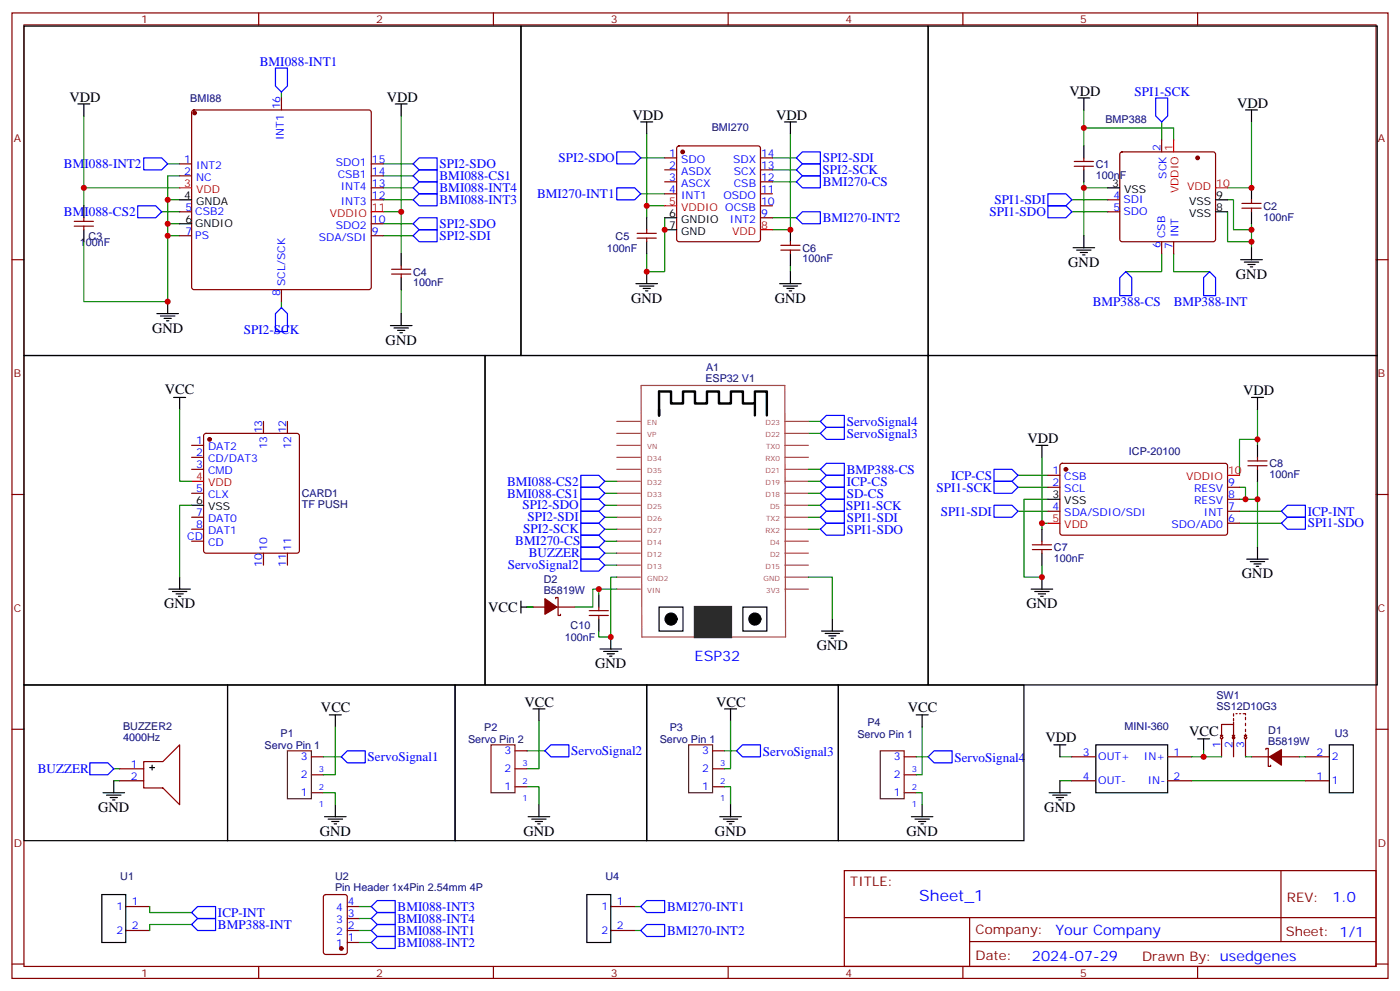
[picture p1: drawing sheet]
<svg xmlns="http://www.w3.org/2000/svg" width="412mm" height="292mm" viewBox="0 0 412 292" stroke-linecap="round" stroke-linejoin="round" font-family="sans-serif">
<g fill="none" stroke="#870000" stroke-width=".35">
<path d="M3.5 3.8h405.4v284.3h-405.4zM7.1 7.3h398.2v277.3h-398.2zM76.2 3.8v3.5M145.3 3.8v3.5M214.5 3.8v3.5M283.6 3.8v3.5M352.8 3.8v3.5M56.7 32.6l.4-.2h51.6l.5 .2 .2 .5v51.5l-.3 .5-.4 .2h-51.6l-.4-.2-.3-.5v-51.5zM82.9 28.9v3.5M52.9 48.3h3.5M52.9 51.8h3.5M109.4 58.8h3.5"/>
<path d="M109.4 48.3h3.5M109.4 51.8h3.5M109.4 55.3h3.5M195.8 46.5h3.5M195.8 50h3.5M195.8 53.6h3.5M195.8 57.1h3.5M199.6 43.2l.4-.2h23.3l.5 .2 .2 .5v26.8l-.2 .5-.5 .2h-23.3l-.5-.2-.2-.5v-26.8zM224 46.5h3.5M224 50h3.5M224 53.6h3.5M224 57.1h3.5"/>
<path d="M316.4 49h5.7M316.4 47.6h5.7M319.3 46.5v1.1M319.3 49v1M326.3 58.8h3.5M330.1 44.9l.5-.2h26.8l.5 .2 .2 .5v25.1l-.3 .5-.4 .2h-26.8l-.5-.2-.3-.5v-25.1zM342.2 41.2v3.5M365.8 59.9h5.7M368.7 58.8v1.1M3.5 76.5h3.6M21.9 66.6h5.6M21.9 65.2h5.6"/>
<path d="M24.7 64.1v1.1M24.7 66.6v1.1M52.9 62.4h3.5M52.9 69.4h3.5M109.4 69.4h3.5M109.4 65.9h3.5M115.4 79.3h5.6M118.2 78.2v1.1M187.7 70.1h5.6M187.7 68.7h5.6M190.5 67.7v1M190.5 70.1v1.1"/>
<path d="M224 64.1h3.5M224 60.6h3.5M230 73.7h5.7M230 72.2h5.7M232.8 71.2v1M232.8 73.7v1M326.3 62.4h3.5M342.2 71.2v3.5M345.7 71.2v3.5M365.8 61.3h5.7M368.7 61.3v1.1M405.3 76.5h3.6"/>
<path d="M82.9 85.3v3.5M115.4 80.7h5.6M118.2 80.7v1.1M56.4 131.2h3.6M56.4 134.7h3.6M56.4 138.2h3.6M60.2 127.8l.5-.2h26.8l.5 .2 .2 .5v33.9l-.2 .5-.5 .2h-26.8l-.5-.2-.2-.5v-33.9zM77.6 124.1v3.5M84.7 124.1v3.5M308.7 140h3.5M312.4 136.7l.5-.2h48.3l.4 .7-.1 20-.6 .4h-48.3l-.4-.7v-19.7zM367.6 137.2h5.6"/>
<path d="M367.6 135.7h5.6M370.4 134.7v1M370.4 137.2v1M3.5 145.6h3.6M56.4 145.3h3.6M56.4 152.3h3.6M56.4 155.9h3.6M56.4 159.4h3.6M306.9 159.4v1M308.7 143.5h3.5M308.7 150.6h3.5M361.6 143.5h3.5"/>
<path d="M361.6 150.6h3.5M361.6 154.1h3.5M361.6 147h3.5M405.3 145.6h3.6M77.6 162.9v3.5M84.7 162.9v3.5M155.2 178.8h5.3M163.7 176.3v-.3h.7v5.3h.7v-.4M164 178.8h5.3M173.6 179.8h5.6M176.4 178.8v1M304.1 161.9h5.6"/>
<path d="M304.1 160.4h5.6M306.9 161.9v1M173.6 181.3h5.6M176.4 181.3v1M3.5 214.8h3.6M359.5 216.5l.3 .4M359.8 217.6v5.3M360.2 216.5l-.4 .4M363 216.5l.4 .4M363.4 213.4h-3.6v3.5M363.4 210.2v.7M363.4 211.6v.7"/>
<path d="M363.4 212.7v4.2M363.4 217.6v5.3M363.7 216.5l-.3 .4M364.1 210.2h.3M365.1 210.2h.4M366.2 210.2h.7v.3M366.5 216.5l.4 .4M366.9 211.2v.7M366.9 213v.7M366.9 214.8v.7M366.9 216.2v.7M366.9 217.6v5.3"/>
<path d="M367.2 216.5l-.3 .4M405.3 214.8h3.6M35.3 226.4h7M35.3 229.9h7M42.3 224.3h5.7l4.9-4.9v17.6l-4.9-4.9h-5.7zM91.7 233.5h3.5M91.7 228.2h3.5M91.7 222.9h3.5M151.7 231.7h3.5M151.7 226.4h3.5M151.7 221.1h3.5M209.9 231.7h3.5"/>
<path d="M209.9 226.4h3.5M209.9 221.1h3.5M266.3 233.5h3.6M266.3 228.2h3.6M266.3 222.9h3.6M315.7 222.9h7.1M315.7 229.9h7.1M344 222.9h7M344 229.9h7M368.7 222.9h5.2M372.9 220.8v-.4h.7v5.3h.7v-.3M377.5 222.9h5.3"/>
<path d="M384.5 222.9h7.1M384.5 229.9h7.1M248.7 256.4h156.6v28.2h-156.6zM377.3 256.4v20.9M37 267h7.1M37 274h7.1M95.5 263.7l.5-.2h5.6l.7 .4v16.5l-.5 .6-5.8 .1-.7-.5-.1-16.4zM102.3 267h3.5M102.3 270.5h3.5M102.3 274h3.5M102.3 277.6h3.5M179.9 267h7.1"/>
<path d="M179.9 274h7.1M248.7 270.2h156.5M285.6 277.3h119.6M285.6 270.2v14.2M3.5 283.9h3.6M76.2 284.6v3.5M145.3 284.6v3.5M214.5 284.6v3.5M283.6 284.6v3.5M352.8 284.6v3.5M405.3 283.9h3.6"/>
<circle cx="359.8" cy="217.2" r=".35"/>
<circle cx="366.9" cy="217.2" r=".35"/>
</g>
<g fill="#870000" stroke="#870000" stroke-width=".35">
<path d="M373.9 222.9l3.6-2.1v4.6z"/>
<path d="M160.5 176.3l3.5 2.5-3.5 2.1z"/>
<circle cx="100.5" cy="279.3" r=".53"/>
<circle cx="314" cy="138.2" r=".53"/>
<circle cx="201.1" cy="44.7" r=".53"/>
<circle cx="352.8" cy="46.5" r=".53"/>
<circle cx="57.3" cy="33.3" r=".53"/>
<circle cx="363.4" cy="217.2" r=".35"/>
<circle cx="61.7" cy="129.4" r=".53"/>
</g>
<g fill="none" stroke="#008700" stroke-width=".35">
<path d="M24.7 34.1v21.2M82.9 27.1v1.8M118.2 34.1v28.3M190.5 39.4v21.2h5.3M232.8 39.4v28.3h-5.3M319.3 32.4v5.3M342.2 35.9v5.3M368.7 35.9v19.4h-7.1M49.4 48.3h3.5M49.4 58.8h3.5M52.9 55.3h-28.2v5.3M52.9 51.8h-3.5v17.6"/>
<path d="M112.9 48.3h8.8M112.9 51.8h8.8M112.9 58.8h8.8M112.9 55.3h8.8M188.7 57.1h7.1M188.7 46.5h7.1M227.5 46.5h7.1M227.5 53.6h7.1M227.5 50h7.1M315.7 58.8h10.6M319.3 53.6v1.7h7M319.3 55.3v14.1"/>
<path d="M345.7 41.2v-3.5h-26.4v5.3M361.6 58.8h1.8v8.9h5.3M47.6 62.4h5.3M49.4 65.9h3.5M52.9 69.4h-3.5v19.4h-24.7v-17.6M112.9 62.4h5.3v12.3M112.9 69.4h8.8M112.9 65.9h8.8M190.5 60.6v3.5M195.8 64.1v15.9h-5.3v-5.3M227.5 64.1h7.1M232.8 78.2v1.8"/>
<path d="M315.7 62.4h10.6M342.2 74.7v5.3h-10.6M345.7 74.7v5.3h10.6M361.6 62.4v8.8h7.1M368.7 65.9v7.1M82.9 88.8v1.8M118.2 85.3v7.1M52.9 120.6v21.1h3.5M238.1 127.6h3.6M238.1 124.1h3.6M238.1 138.2h3.6M299.9 140h8.8"/>
<path d="M306.9 134.7v19.4h1.8M370.4 131.2v-1.8h-5.3v10.6M370.4 120.6v8.8M56.4 148.8h-3.5v21.2M178.2 152.3h3.5M178.2 148.8h3.5M178.2 159.4h3.5M178.2 155.9h3.5M178.2 145.3h3.5M178.2 141.7h3.5M238.1 152.3h3.6M238.1 148.8h3.6"/>
<path d="M238.1 155.9h3.6M238.1 145.3h3.6M238.1 141.7h3.6M299.9 150.6h8.8M299.9 143.5h8.8M306.9 154.1v1.8M308.7 147h-7.1v23h5.3v-3.6M365.1 143.5h1.8v3.5M365.1 147h5.3v14.1M365.1 154.1h12.4M365.1 150.6h12.4M370.4 141.7v5.3"/>
<path d="M155.2 178.8h1.8M176.4 173.5v1.8M178.2 162.9h3.5M178.2 166.4h3.5M181.7 170h-1.8v17.6h-3.5v-1.8M181.7 173.5h-7.1v5.3h-5.3M238.1 170h7.1v12.3M98.8 214.1v14.1h-3.6M158.7 212.3v14.1h-3.5M215.2 212.3v14.1h-1.8M271.6 214.1v14.1h-1.7M33.5 226.4h1.8"/>
<path d="M33.5 229.9h1.8M95.2 233.5h3.6v3.5M95.2 222.9h5.3M155.2 231.7h3.5v5.3M155.2 221.1h5.3M213.4 231.7h1.8v5.3M213.4 221.1h3.6M269.9 233.5h1.7v3.5M269.9 222.9h3.5M312.2 222.9h3.5M312.2 229.9h3.5M351 229.9h33.5"/>
<path d="M351 222.9h8.8M354.5 221.1v1.8M366.9 222.9h1.8M382.8 222.9h1.7M44.1 267v1.7h12.3M56.4 272.3h-12.3v1.7M105.8 277.6h3.6M105.8 274h3.6M105.8 270.5h3.6M105.8 267h3.6M187 274h1.7M187 267h1.7"/>
</g>
<g fill="none" stroke="#000" stroke-width=".35">
<path d="M7.1 7.7h146.4v97h-146.4zM153.5 7.7h119.9v97h-119.9zM273.4 7.7h132.3v97h-132.3zM22.9 30.6h3.6M24.7 30.6v3.5M116.4 30.6h3.5M118.2 30.6v3.5M188.7 35.9h3.6M190.5 35.9v3.5M231.1 35.9h3.5M232.8 35.9v3.5M317.5 28.9h3.5"/>
<path d="M319.3 28.9v3.5M366.9 32.4h3.5M368.7 32.4v3.5M52.9 58.8h3.5M319.3 43v3.5M319.3 50v3.6M326.3 55.3h3.5M358.1 58.8h3.5M368.7 55.3v3.5M24.7 60.6v3.5M24.7 67.7v3.5M52.9 65.9h3.5"/>
<path d="M118.2 74.7v3.5M190.5 64.1v3.6M190.5 71.2v3.5M195.8 64.1h3.5M195.8 67.7h3.5M232.8 67.7v3.5M232.8 74.7v3.5M316.1 73h6.3M317.1 73.7h4.3M318.2 74.4h2.1M318.9 75.1h.7M319.3 69.4v3.6"/>
<path d="M358.1 62.4h3.5M365.5 76.5h6.3M366.5 77.2h4.3M367.6 77.9h2.1M368.3 78.6h.7M368.7 62.4v3.5M368.7 73v3.5M46.2 92.4h6.4M47.3 93.1h4.2M48.3 93.8h2.1M49 94.5h.7M49.4 88.8v3.6"/>
<path d="M115 95.9h6.4M116.1 96.6h4.2M117.1 97.3h2.1M117.8 98h.7M118.2 81.8v3.5M118.2 92.4v3.5M187.3 83.5h6.4M188.4 84.2h4.2M189.4 84.9h2.2M190.1 85.7h.8M190.5 80v3.5M229.7 83.5h6.3"/>
<path d="M230.7 84.2h4.2M231.8 84.9h2.1M232.5 85.7h.7M232.8 80v3.5M7.1 104.7h135.8v97h-135.8zM51.2 117.1h3.5M52.9 117.1v3.5M142.9 104.7h130.5v97h-130.5zM273.4 104.7h132.3v97h-132.3zM368.7 117.1h3.5M370.4 117.1v3.5M305.2 131.2h3.5"/>
<path d="M306.9 131.2v3.5M370.4 131.2v3.5M370.4 138.2v3.5M56.4 148.8h3.6M306.9 155.9v3.5M308.7 147h3.5M49.7 173.5h6.4M50.8 174.2h4.2M51.9 174.9h2.1M52.6 175.6h.7M52.9 170v3.5M153.5 178.8h3.5"/>
<path d="M153.5 177v3.6M176.4 175.3v3.5M194.1 178.8h7.1v7h-7.1zM218.8 178.8h7.1v7h-7.1zM303.7 173.5h6.4M304.8 174.2h4.2M305.9 174.9h2.1M306.6 175.6h.7M306.9 162.9v3.5M306.9 170v3.5M367.2 164.7h6.4M368.3 165.4h4.2"/>
<path d="M369.4 166.1h2.1M370.1 166.8h.7M370.4 161.1v3.6M176.4 182.3v3.5M176.7 191.1h6.4M177.8 191.8h4.2M178.9 192.5h2.1M179.6 193.3h.7M179.9 187.6v3.5M242 185.8h6.4M243.1 186.5h4.2M244.1 187.3h2.1"/>
<path d="M244.8 188h.7M245.2 182.3v3.5M7.1 201.7h59.9v45.9h-59.9zM67 201.7h67.1v45.9h-67.1zM97 210.5h3.5M98.8 210.5v3.6M134.1 201.7h56.4v45.9h-56.4zM157 208.8h3.5M158.7 208.8v3.5M190.5 201.7h56.4v45.9h-56.4zM213.4 208.8h3.6M215.2 208.8v3.5"/>
<path d="M246.9 201.7h54.7v45.9h-54.7zM269.9 210.5h3.5M271.6 210.5v3.6M310.4 219.4h3.6M312.2 219.4v3.5M322.8 219.4h21.2v14.1h-21.2zM352.8 217.6h3.5M354.5 217.6v3.5M391.6 219.4h7v14.1h-7zM30.3 233.5h6.4M31.4 234.2h4.2M32.5 234.9h2.1"/>
<path d="M33.2 235.6h.7M33.5 229.9v3.6M44.1 226.1h1.4M44.8 225.4v1.4M98.8 237v3.5M158.7 237v3.5M215.2 237v3.5M271.6 237v3.5M309 233.5h6.4M310.1 234.2h4.2M311.1 234.9h2.2M311.9 235.6h.7"/>
<path d="M312.2 229.9v3.6M95.6 240.5h6.4M96.7 241.2h4.2M97.7 241.9h2.1M98.4 242.6h.7M155.6 240.5h6.3M156.6 241.2h4.3M157.7 241.9h2.1M158.4 242.6h.7M212 240.5h6.4M213.1 241.2h4.2M214.1 241.9h2.2"/>
<path d="M214.8 242.6h.7M268.5 240.5h6.3M269.5 241.2h4.3M270.6 241.9h2.1M271.3 242.6h.7M30 263.5h7v14.1h-7zM172.9 263.5h7v14.1h-7z"/>
</g>
<g fill="none" stroke="#00f" stroke-width=".35">
<path d="M81.1 20h3.6v5.3l-1.8 1.8-1.8-1.8zM340.4 28.9h3.6v5.2l-1.8 1.8-1.8-1.8zM42.3 46.5h5.3l1.8 1.8-1.8 1.7h-5.3zM121.7 48.3l1.8-1.8h5.3v3.5h-5.3zM121.7 51.8l1.8-1.8h5.3v3.6h-5.3zM121.7 58.8l1.8-1.7h5.3v3.5h-5.3zM121.7 55.3l1.8-1.7h5.3v3.5h-5.3zM181.7 55.3h5.3l1.7 1.8-1.7 1.7h-5.3zM181.7 44.7h5.3l1.7 1.8-1.7 1.8h-5.3zM234.6 53.6l1.8-1.8h5.3v3.5h-5.3zM234.6 50l1.8-1.7h5.3v3.5h-5.3zM234.6 46.5l1.8-1.8h5.3v3.6h-5.3z"/>
<path d="M308.7 57.1h5.3l1.7 1.7-1.7 1.8h-5.3zM40.6 60.6h5.3l1.7 1.8-1.7 1.7h-5.3zM121.7 69.4l1.8-1.7h5.3v3.5h-5.3zM121.7 65.9l1.8-1.8h5.3v3.6h-5.3zM234.6 64.1l1.8-1.7h5.3v3.5h-5.3zM308.7 60.6h5.3l1.7 1.8-1.7 1.7h-5.3zM82.9 90.6l1.8 1.8v5.2h-3.6v-5.2zM329.8 81.8l1.8-1.8 1.8 1.8v5.3h-3.6zM354.5 81.8l1.8-1.8 1.8 1.8v5.3h-3.6zM171.1 140h5.3l1.8 1.7-1.8 1.8h-5.3zM241.7 124.1l1.7-1.8h5.3v3.6h-5.3zM241.7 127.6l1.7-1.7h5.3v3.5h-5.3z"/>
<path d="M241.7 138.2l1.7-1.7h5.3v3.5h-5.3zM292.8 138.2h5.3l1.8 1.8-1.8 1.7h-5.3zM171.1 157.6h5.3l1.8 1.8-1.8 1.7h-5.3zM171.1 154.1h5.3l1.8 1.8-1.8 1.7h-5.3zM171.1 147h5.3l1.8 1.8-1.8 1.8h-5.3zM171.1 150.6h5.3l1.8 1.7-1.8 1.8h-5.3zM171.1 143.5h5.3l1.8 1.8-1.8 1.7h-5.3zM241.7 152.3l1.7-1.7h5.3v3.5h-5.3zM241.7 145.3l1.7-1.8h5.3v3.5h-5.3zM241.7 141.7l1.7-1.7h5.3v3.5h-5.3zM241.7 155.9l1.7-1.8h5.3v3.5h-5.3zM241.7 148.8l1.7-1.8h5.3v3.6h-5.3z"/>
<path d="M292.8 148.8h5.3l1.8 1.8-1.8 1.7h-5.3zM292.8 141.7h5.3l1.8 1.8-1.8 1.8h-5.3zM377.5 154.1l1.7-1.8h5.3v3.6h-5.3zM377.5 150.6l1.7-1.8h5.3v3.5h-5.3zM171.1 161.1h5.3l1.8 1.8-1.8 1.8h-5.3zM171.1 164.7h5.3l1.8 1.7-1.8 1.8h-5.3zM162.3 219.4h5.3v3.5h-5.3l-1.8-1.8zM218.7 219.4h5.3v3.5h-5.3l-1.7-1.8zM26.5 224.6h5.2l1.8 1.8-1.8 1.8h-5.2zM100.5 222.9l1.8-1.8h5.3v3.5h-5.3zM273.4 222.9l1.8-1.8h5.3v3.5h-5.3zM58.2 270.5h5.3v3.5h-5.3l-1.8-1.7z"/>
<path d="M58.2 267h5.3v3.5h-5.3l-1.8-1.8zM109.4 270.5l1.7-1.8h5.3v3.6h-5.3zM109.4 267l1.7-1.8h5.3v3.5h-5.3zM109.4 277.6l1.7-1.8h5.3v3.5h-5.3zM109.4 274l1.7-1.7h5.3v3.5h-5.3zM188.7 267l1.8-1.8h5.3v3.5h-5.3zM188.7 274l1.8-1.7h5.3v3.5h-5.3z"/>
</g>
<g fill="none" stroke="#a64a4a" stroke-width=".35">
<path d="M188.8 113.5h42.4l.2 74.1h-42.3zM181.7 138.2h6.9M181.7 134.7h6.9M181.7 131.2h6.9M181.7 127.6h6.9M181.7 124.1h6.9M231.2 138.2h6.9M231.2 134.7h6.9M231.2 131.2h6.9M231.2 127.6h6.9M231.2 124.1h6.9M181.7 159.4h6.9"/>
<path d="M181.7 155.9h6.9M181.7 152.3h6.9M181.7 148.8h6.9M181.7 145.3h6.9M181.7 141.7h6.9M231.2 159.4h6.9M231.2 155.9h6.9M231.2 152.3h6.9M231.2 148.8h6.9M231.2 145.3h6.9M231.2 141.7h6.9M181.7 173.5h6.9"/>
<path d="M181.7 170h6.9M181.7 166.4h6.9M181.7 162.9h6.9M231.2 173.5h6.9M231.2 170h6.9M231.2 166.4h6.9M231.2 162.9h6.9"/>
</g>
<path d="M204.7 178.8h10.6v8.8h-10.6z" fill="#333" stroke="#333" stroke-width=".71"/>
<g fill="#000" stroke="#000" stroke-width=".35">
<circle cx="197.7" cy="182.3" r="1.76"/>
<circle cx="222.4" cy="182.3" r="1.76"/>
</g>
<path d="M222.4 118.8v3.5M194.1 120.6v1.7v-7h3.6v3.5h3.5v-3.5h3.5v3.5h3.6v-3.5h3.5v3.5h3.5v-3.5h3.5v3.5h3.6v-3.5h3.5v7" fill="none" stroke="#000" stroke-width=".71"/>
<path d="M144.6 219.4h7.1v14.1h-7.1zM202.8 219.4h7.1v14.1h-7.1zM84.7 221.1h7v14.1h-7zM259.3 221.1h7v14.1h-7z" fill="none" stroke="#630" stroke-width=".35"/>
<path d="M52.9 55.3h3.5M345.7 41.2v3.5M358.1 55.3h3.5M109.4 62.4h3.5M195.8 60.6h3.5M224 67.7h3.5M361.6 140h3.5M56.4 141.7h3.6M308.7 154.1h3.5" fill="none" stroke="#f00" stroke-width=".35"/>
<g fill="#c00">
<circle cx="306.9" cy="170" r=".88"/>
<circle cx="370.4" cy="147" r=".88"/>
<circle cx="370.4" cy="129.4" r=".88"/>
<circle cx="306.9" cy="154.1" r=".88"/>
<circle cx="366.9" cy="147" r=".88"/>
<circle cx="190.5" cy="80" r=".88"/>
<circle cx="190.5" cy="60.6" r=".88"/>
<circle cx="195.8" cy="67.7" r=".88"/>
<circle cx="232.8" cy="67.7" r=".88"/>
<circle cx="118.2" cy="62.4" r=".88"/>
<circle cx="24.7" cy="55.3" r=".88"/>
<circle cx="49.4" cy="88.8" r=".88"/>
<circle cx="49.4" cy="58.8" r=".88"/>
<circle cx="49.4" cy="65.9" r=".88"/>
<circle cx="49.4" cy="69.4" r=".88"/>
<circle cx="319.3" cy="55.3" r=".88"/>
<circle cx="368.7" cy="55.3" r=".88"/>
<circle cx="368.7" cy="67.7" r=".88"/>
<circle cx="368.7" cy="71.2" r=".88"/>
<circle cx="319.3" cy="37.7" r=".88"/>
<circle cx="179.9" cy="187.6" r=".88"/>
<circle cx="176.4" cy="173.5" r=".88"/>
<circle cx="354.5" cy="222.9" r=".88"/>
</g>
<text font-size="4.6" fill="#00f" x="270.8" y="265.4">Sheet_1</text>
<g font-size="4.2">
<text x="20.5" y="29.9">VDD</text>
<text x="113.9" y="29.9">VDD</text>
<text x="315" y="28.2">VDD</text>
<text x="186.3" y="35.2">VDD</text>
<text x="228.6" y="35.2">VDD</text>
<text x="364.4" y="31.7">VDD</text>
<text x="314.7" y="78.6">GND</text>
<text x="364.1" y="82.1">GND</text>
<text x="185.9" y="89.2">GND</text>
<text x="228.2" y="89.2">GND</text>
<text x="44.8" y="98">GND</text>
<text x="113.6" y="101.5">GND</text>
<text x="48.6" y="115.9">VCC</text>
<text x="366.2" y="116.3">VDD</text>
<text x="302.7" y="130.5">VDD</text>
<text x="365.8" y="170.3">GND</text>
<text x="48.3" y="179.1">GND</text>
<text x="302.3" y="179.1">GND</text>
<text x="143.8" y="180.2">VCC</text>
<text x="240.6" y="191.5">GND</text>
<text x="175.3" y="196.8">GND</text>
<text x="94.5" y="209.8">VCC</text>
<text x="154.5" y="208.1">VCC</text>
<text x="211" y="208.1">VCC</text>
<text x="267.4" y="209.8">VCC</text>
<text x="308" y="218.7">VDD</text>
<text x="350.3" y="216.9">VCC</text>
<text x="28.9" y="239.1">GND</text>
<text x="307.6" y="239.1">GND</text>
<text x="94.2" y="246.2">GND</text>
<text x="154.2" y="246.2">GND</text>
<text x="210.6" y="246.2">GND</text>
<text x="267.1" y="246.2">GND</text>
</g>
<g font-size="4.2" fill="#00f">
<text x="204.6" y="194.7">ESP32</text>
<text x="392.5" y="265.7">1.0</text>
<text x="310.9" y="275.2">Your Company</text>
<text x="304" y="283">2024-07-29</text>
</g>
<g font-size="3.9" fill="#00f">
<text x="76.5" y="19.5">BMI088-INT1</text>
<text x="334.2" y="28.4">SPI1-SCK</text>
<text x="164.5" y="47.7">SPI2-SDO</text>
<text x="242.4" y="47.7">SPI2-SDI</text>
<text x="18.8" y="49.5">BMI088-INT2</text>
<text x="129.5" y="49.6">SPI2-SDO</text>
<text x="129.5" y="53.1">BMI088-CS1</text>
<text x="242.3" y="51.3">SPI2-SCK</text>
<text x="129.5" y="56.6">BMI088-INT4</text>
<text x="158.2" y="58.3">BMI270-INT1</text>
<text x="242.4" y="54.8">BMI270-CS</text>
<text x="18.8" y="63.6">BMI088-CS2</text>
<text x="129.5" y="60.2">BMI088-INT3</text>
<text x="242.4" y="65.4">BMI270-INT2</text>
<text x="291.5" y="63.6">SPI1-SDO</text>
<text x="293" y="60.1">SPI1-SDI</text>
<text x="129.5" y="70.7">SPI2-SDI</text>
<text x="129.5" y="67.2">SPI2-SDO</text>
<text x="321.9" y="90.1">BMP388-CS</text>
<text x="345.7" y="90.1">BMP388-INT</text>
<text x="71.8" y="98.4">SPI2-SCK</text>
<text x="249.4" y="125.4">ServoSignal4</text>
<text x="249.4" y="129">ServoSignal3</text>
<text x="149.4" y="143">BMI088-CS2</text>
<text x="249.4" y="139.6">BMP388-CS</text>
<text x="249.4" y="143.1">ICP-CS</text>
<text x="280.1" y="141.2">ICP-CS</text>
<text x="149.4" y="146.5">BMI088-CS1</text>
<text x="249.4" y="146.7">SD-CS</text>
<text x="275.8" y="144.8">SPI1-SCK</text>
<text x="153.9" y="150">SPI2-SDO</text>
<text x="155.4" y="153.6">SPI2-SDI</text>
<text x="249.2" y="150.2">SPI1-SCK</text>
<text x="249.4" y="153.6">SPI1-SDI</text>
<text x="277.1" y="151.8">SPI1-SDI</text>
<text x="385.2" y="155.3">SPI1-SDO</text>
<text x="385.2" y="151.9">ICP-INT</text>
<text x="151.8" y="160.5">BMI270-CS</text>
<text x="154.1" y="157.1">SPI2-SCK</text>
<text x="249.4" y="157.3">SPI1-SDO</text>
<text x="149.6" y="167.7">ServoSignal2</text>
<text x="155.8" y="164.1">BUZZER</text>
<text x="11.1" y="227.6">BUZZER</text>
<text x="108.3" y="224.2">ServoSignal1</text>
<text x="168.3" y="222.4">ServoSignal2</text>
<text x="224.7" y="222.5">ServoSignal3</text>
<text x="281.2" y="224.3">ServoSignal4</text>
<text x="117.1" y="268.2">BMI088-INT3</text>
<text x="196.5" y="268.2">BMI270-INT1</text>
<text x="64.2" y="273.7">BMP388-INT</text>
<text x="64.2" y="270.1">ICP-INT</text>
<text x="117.1" y="271.7">BMI088-INT4</text>
<text x="117.1" y="275.2">BMI088-INT1</text>
<text x="196.5" y="275.4">BMI270-INT2</text>
<text x="117.1" y="278.8">BMI088-INT2</text>
</g>
<g font-size="3.9" fill="#800">
<text x="250.5" y="261">TITLE:</text>
<text x="379.1" y="265.7">REV:</text>
<text x="287.4" y="275.2">Company:</text>
<text x="378.7" y="275.8">Sheet: 1/1</text>
<text x="287.4" y="282.9">Date:</text>
<text x="336.4" y="282.9">Drawn By: usedgenes</text>
</g>
<g font-size="3.2" fill="#800">
<text x="41.6" y="6.8">1</text>
<text x="110.8" y="6.8">2</text>
<text x="179.9" y="6.8">3</text>
<text x="249.1" y="6.8">4</text>
<text x="318.2" y="6.8">5</text>
<text x="4.1" y="41.9">A</text>
<text x="405.9" y="41.9">A</text>
<text x="4.1" y="111.1">B</text>
<text x="405.9" y="111.1">B</text>
<text x="4.1" y="180.2">C</text>
<text x="405.9" y="180.2">C</text>
<text x="4.1" y="249.3">D</text>
<text x="405.9" y="249.3">D</text>
<text x="41.6" y="287.6">1</text>
<text x="110.8" y="287.6">2</text>
<text x="179.9" y="287.6">3</text>
<text x="249.1" y="287.6">4</text>
<text x="318.2" y="287.6">5</text>
</g>
<g font-size="3.2" fill="#000080">
<text x="56.1" y="30">BMI88</text>
<text x="209.7" y="38.7">BMI270</text>
<text x="325.6" y="36.2">BMP388</text>
<text x="322.8" y="52.6">100nF</text>
<text x="322.8" y="49.4">C1</text>
<text x="372.2" y="64.9">100nF</text>
<text x="372.2" y="61.8">C2</text>
<text x="26.1" y="70.6">C3</text>
<text x="181.3" y="70.6">C5</text>
<text x="23.6" y="72.3">100nF</text>
<text x="178.8" y="74.1">100nF</text>
<text x="236.4" y="77.3">100nF</text>
<text x="236.4" y="74.1">C6</text>
<text x="121.7" y="81.2">C4</text>
<text x="121.7" y="84.3">100nF</text>
<text x="207.8" y="112.5">ESP32 V1</text>
<text x="208" y="109.4">A1</text>
<text x="332.6" y="134.1">ICP-20100</text>
<text x="373.9" y="137.6">C8</text>
<text x="373.9" y="140.8">100nF</text>
<text x="88.9" y="149.6">TF PUSH</text>
<text x="88.9" y="146.4">CARD1</text>
<text x="310.4" y="165.5">100nF</text>
<text x="310.4" y="162.3">C7</text>
<text x="160.2" y="171.7">D2</text>
<text x="160.2" y="174.9">B5819W</text>
<text x="168.1" y="185.2">C10</text>
<text x="166.4" y="188.7">100nF</text>
<text x="358.3" y="209.1">SS12D10G3</text>
<text x="358.3" y="206">SW1</text>
<text x="36.2" y="215.1">BUZZER2</text>
<text x="142.6" y="215.2">P2</text>
<text x="197.3" y="215.2">P3</text>
<text x="255.5" y="213.8">P4</text>
<text x="331.3" y="215.1">MINI-360</text>
<text x="36.2" y="218.3">4000Hz</text>
<text x="77.9" y="220.5">Servo Pin 1</text>
<text x="82.7" y="217">P1</text>
<text x="137.9" y="218.7">Servo Pin 2</text>
<text x="194.3" y="218.7">Servo Pin 1</text>
<text x="252.5" y="217.3">Servo Pin 1</text>
<text x="373.6" y="219.4">B5819W</text>
<text x="373.6" y="216.2">D1</text>
<text x="393.2" y="217">U3</text>
<text x="35.4" y="259.2">U1</text>
<text x="98.7" y="262.4">Pin Header 1x4Pin 2.54mm 4P</text>
<text x="98.7" y="259.2">U2</text>
<text x="178.3" y="259.2">U4</text>
</g>
<g font-size="3.2" fill="#00f">
<text x="82.5" y="32.2" transform="rotate(-90 82.5 32.2)">16</text>
<text x="83.6" y="41.4" transform="rotate(-90 83.6 41.4)">INT1</text>
<text x="54.3" y="47.9">1</text>
<text x="109.5" y="47.9">15</text>
<text x="197.1" y="46.1">1</text>
<text x="200.6" y="47.9">SDO</text>
<text x="215.9" y="47.9">SDX</text>
<text x="224.2" y="46.1">14</text>
<text x="341.8" y="44.6" transform="rotate(-90 341.8 44.6)">2</text>
<text x="54.3" y="51.4">2</text>
<text x="57.7" y="49.7">INT2</text>
<text x="57.7" y="53.2">NC</text>
<text x="98.9" y="49">SDO1</text>
<text x="99.5" y="52.5">CSB1</text>
<text x="109.5" y="51.4">14</text>
<text x="197.1" y="49.7">2</text>
<text x="197.1" y="53.2">3</text>
<text x="200.6" y="51.4">ASDX</text>
<text x="216.2" y="51.4">SCX</text>
<text x="224.2" y="53.2">12</text>
<text x="224.2" y="49.7">13</text>
<text x="343.6" y="52.6" transform="rotate(-90 343.6 52.6)">SCK</text>
<text x="100.4" y="56">INT4</text>
<text x="109.5" y="58.5">12</text>
<text x="109.5" y="55">13</text>
<text x="197.1" y="56.7">4</text>
<text x="200.6" y="55">ASCX</text>
<text x="200.6" y="58.5">INT1</text>
<text x="213.1" y="58.5">OSDO</text>
<text x="216.2" y="55">CSB</text>
<text x="224.2" y="56.7">11</text>
<text x="328" y="58.5">4</text>
<text x="330.9" y="59.9">SDI</text>
<text x="54.6" y="62">5</text>
<text x="57.5" y="63.4">CSB2</text>
<text x="100.4" y="60.3">INT3</text>
<text x="109.5" y="65.5">10</text>
<text x="215" y="65.5">INT2</text>
<text x="224.2" y="63.8">9</text>
<text x="224.2" y="60.3">10</text>
<text x="328" y="62">5</text>
<text x="330.9" y="63.4">SDO</text>
<text x="54.6" y="69.1">7</text>
<text x="57.5" y="70.5">PS</text>
<text x="93.9" y="70.8">SDA/SDI</text>
<text x="98.9" y="67.3">SDO2</text>
<text x="109.5" y="69.1">9</text>
<text x="343.3" y="70.1" transform="rotate(-90 343.3 70.1)">CSB</text>
<text x="347.1" y="69.9" transform="rotate(-90 347.1 69.9)">INT</text>
<text x="341.8" y="73" transform="rotate(-90 341.8 73)">6</text>
<text x="345.4" y="73.4" transform="rotate(-90 345.4 73.4)">7</text>
<text x="82.5" y="87.1" transform="rotate(-90 82.5 87.1)">8</text>
<text x="84" y="84.2" transform="rotate(-90 84 84.2)">SCL/SCK</text>
<text x="57.8" y="130.8">1</text>
<text x="77.3" y="127.6" transform="rotate(-90 77.3 127.6)">13</text>
<text x="84.3" y="127.6" transform="rotate(-90 84.3 127.6)">12</text>
<text x="57.8" y="134.3">2</text>
<text x="57.8" y="137.9">3</text>
<text x="61.3" y="132.6">DAT2</text>
<text x="61.3" y="136.1">CD/DAT3</text>
<text x="78.7" y="132.4" transform="rotate(-90 78.7 132.4)">13</text>
<text x="85.7" y="132.4" transform="rotate(-90 85.7 132.4)">12</text>
<text x="61.3" y="139.6">CMD</text>
<text x="310" y="139.6">1</text>
<text x="310" y="143.2">2</text>
<text x="313.5" y="141.4">CSB</text>
<text x="361.8" y="143.2">9</text>
<text x="57.8" y="144.9">5</text>
<text x="61.3" y="146.7">CLX</text>
<text x="313.5" y="144.9">SCL</text>
<text x="351.7" y="148.4">RESV</text>
<text x="351.7" y="144.9">RESV</text>
<text x="361.8" y="146.7">8</text>
<text x="57.8" y="152">7</text>
<text x="57.8" y="155.5">8</text>
<text x="61.3" y="153.7">DAT0</text>
<text x="310" y="150.2">4</text>
<text x="313.5" y="152">SDA/SDIO/SDI</text>
<text x="345.1" y="155.5">SDO/AD0</text>
<text x="354.6" y="152">INT</text>
<text x="361.8" y="153.7">6</text>
<text x="361.8" y="150.2">7</text>
<text x="55.1" y="159">CD</text>
<text x="61.3" y="157.3">DAT1</text>
<text x="61.3" y="160.8">CD</text>
<text x="77.3" y="166.9" transform="rotate(-90 77.3 166.9)">10</text>
<text x="78.7" y="162.2" transform="rotate(-90 78.7 162.2)">10</text>
<text x="84.3" y="166.9" transform="rotate(-90 84.3 166.9)">11</text>
<text x="85.7" y="162.2" transform="rotate(-90 85.7 162.2)">11</text>
<text x="359.5" y="220.3" transform="rotate(-90 359.5 220.3)">1</text>
<text x="363" y="220.3" transform="rotate(-90 363 220.3)">2</text>
<text x="366.5" y="220.3" transform="rotate(-90 366.5 220.3)">3</text>
<text x="38.6" y="226.1">1</text>
<text x="88.6" y="223.9">3</text>
<text x="148.6" y="227.5">2</text>
<text x="148.6" y="222.2">3</text>
<text x="206.8" y="227.5">2</text>
<text x="206.8" y="222.2">3</text>
<text x="263.3" y="223.9">3</text>
<text x="319" y="222.5">3</text>
<text x="323.5" y="223.9">OUT+</text>
<text x="336.9" y="223.9">IN+</text>
<text x="345.7" y="222.5">1</text>
<text x="387.8" y="222.5">2</text>
<text x="392.3" y="223.9">2</text>
<text x="38.6" y="229.6">2</text>
<text x="88.6" y="229.2">2</text>
<text x="148.6" y="232.8">1</text>
<text x="206.8" y="232.8">1</text>
<text x="263.3" y="229.2">2</text>
<text x="319" y="229.6">4</text>
<text x="323.5" y="231">OUT-</text>
<text x="338.1" y="231">IN-</text>
<text x="345.7" y="229.6">2</text>
<text x="387.8" y="229.6">1</text>
<text x="392.3" y="231">1</text>
<text x="88.6" y="234.5">1</text>
<text x="263.3" y="234.5">1</text>
<text x="34.3" y="268">1</text>
<text x="38.8" y="266.6">1</text>
<text x="99" y="268.4">4</text>
<text x="102.5" y="266.6">4</text>
<text x="177.2" y="268">1</text>
<text x="181.7" y="266.6">1</text>
<text x="34.3" y="275.1">2</text>
<text x="38.8" y="273.7">2</text>
<text x="99" y="271.9">3</text>
<text x="99" y="275.4">2</text>
<text x="102.5" y="270.2">3</text>
<text x="102.5" y="273.7">2</text>
<text x="177.2" y="275.1">2</text>
<text x="181.7" y="273.7">2</text>
<text x="99" y="279">1</text>
<text x="102.5" y="277.2">1</text>
</g>
<g font-size="3.2" fill="#f00">
<text x="345.4" y="44.6" transform="rotate(-90 345.4 44.6)">1</text>
<text x="54.3" y="55">3</text>
<text x="57.7" y="56.7">VDD</text>
<text x="347.1" y="56.9" transform="rotate(-90 347.1 56.9)">VDDIO</text>
<text x="349.7" y="56">VDD</text>
<text x="358.2" y="55">10</text>
<text x="97.2" y="63.8">VDDIO</text>
<text x="109.5" y="62">11</text>
<text x="197.1" y="60.3">5</text>
<text x="200.6" y="62">VDDIO OCSB</text>
<text x="215.6" y="69.1">VDD</text>
<text x="224.2" y="67.3">8</text>
<text x="57.8" y="141.4">4</text>
<text x="61.3" y="143.2">VDD</text>
<text x="349.4" y="141.4">VDDIO</text>
<text x="361.8" y="139.6">10</text>
<text x="310" y="153.7">5</text>
<text x="313.5" y="155.5">VDD</text>
</g>
<g font-size="3.2">
<text x="54.3" y="58.5">4</text>
<text x="327.7" y="55">3</text>
<text x="331.2" y="56.7">VSS</text>
<text x="358.2" y="58.5">9</text>
<text x="54.6" y="65.5">6</text>
<text x="57.7" y="60.3">GNDA</text>
<text x="197.1" y="63.8">6</text>
<text x="200.6" y="65.5">GNDIO</text>
<text x="350.3" y="63.8">VSS</text>
<text x="350.3" y="60.3">VSS</text>
<text x="358.2" y="62">8</text>
<text x="57.5" y="67">GNDIO</text>
<text x="197.1" y="67.3">7</text>
<text x="200.6" y="69.1">GND</text>
<text x="57.8" y="148.4">6</text>
<text x="310" y="146.7">3</text>
<text x="313.5" y="148.4">VSS</text>
<text x="61.3" y="150.2">VSS</text>
</g>
<g font-size="2.5" fill="#00f">
<text x="94" y="227.2">3</text>
<text x="153.9" y="225.5">3</text>
<text x="212.1" y="225.5">3</text>
<text x="268.6" y="227.2">3</text>
<text x="94" y="232.5">2</text>
<text x="153.9" y="230.7">2</text>
<text x="212.1" y="230.7">2</text>
<text x="268.6" y="232.5">2</text>
<text x="94" y="237.8">1</text>
<text x="153.9" y="236">1</text>
<text x="212.1" y="236">1</text>
<text x="268.6" y="237.8">1</text>
</g>
<g font-size="2.1" fill="#a54b4b">
<text x="190.7" y="125.1">EN</text>
<text x="225.5" y="125.1">D23</text>
<text x="190.7" y="128.7">VP</text>
<text x="225.5" y="128.7">D22</text>
<text x="190.7" y="135.7">D34</text>
<text x="190.7" y="132.2">VN</text>
<text x="225.5" y="135.7">RX0</text>
<text x="225.7" y="132.2">TX0</text>
<text x="190.7" y="142.8">D32</text>
<text x="190.7" y="139.3">D35</text>
<text x="225.5" y="142.8">D19</text>
<text x="225.5" y="139.3">D21</text>
<text x="190.7" y="149.8">D25</text>
<text x="190.7" y="146.3">D33</text>
<text x="225.5" y="146.3">D18</text>
<text x="226.8" y="149.8">D5</text>
<text x="190.7" y="153.4">D26</text>
<text x="225.7" y="153.4">TX2</text>
<text x="190.7" y="160.4">D14</text>
<text x="190.7" y="156.9">D27</text>
<text x="225.5" y="156.9">RX2</text>
<text x="226.8" y="160.4">D4</text>
<text x="190.7" y="167.5">D13</text>
<text x="190.7" y="164">D12</text>
<text x="225.5" y="167.5">D15</text>
<text x="226.8" y="164">D2</text>
<text x="190.7" y="171">GND2</text>
<text x="225" y="171">GND</text>
<text x="190.7" y="174.5">VIN</text>
<text x="225.7" y="174.5">3V3</text>
</g>
</svg>
